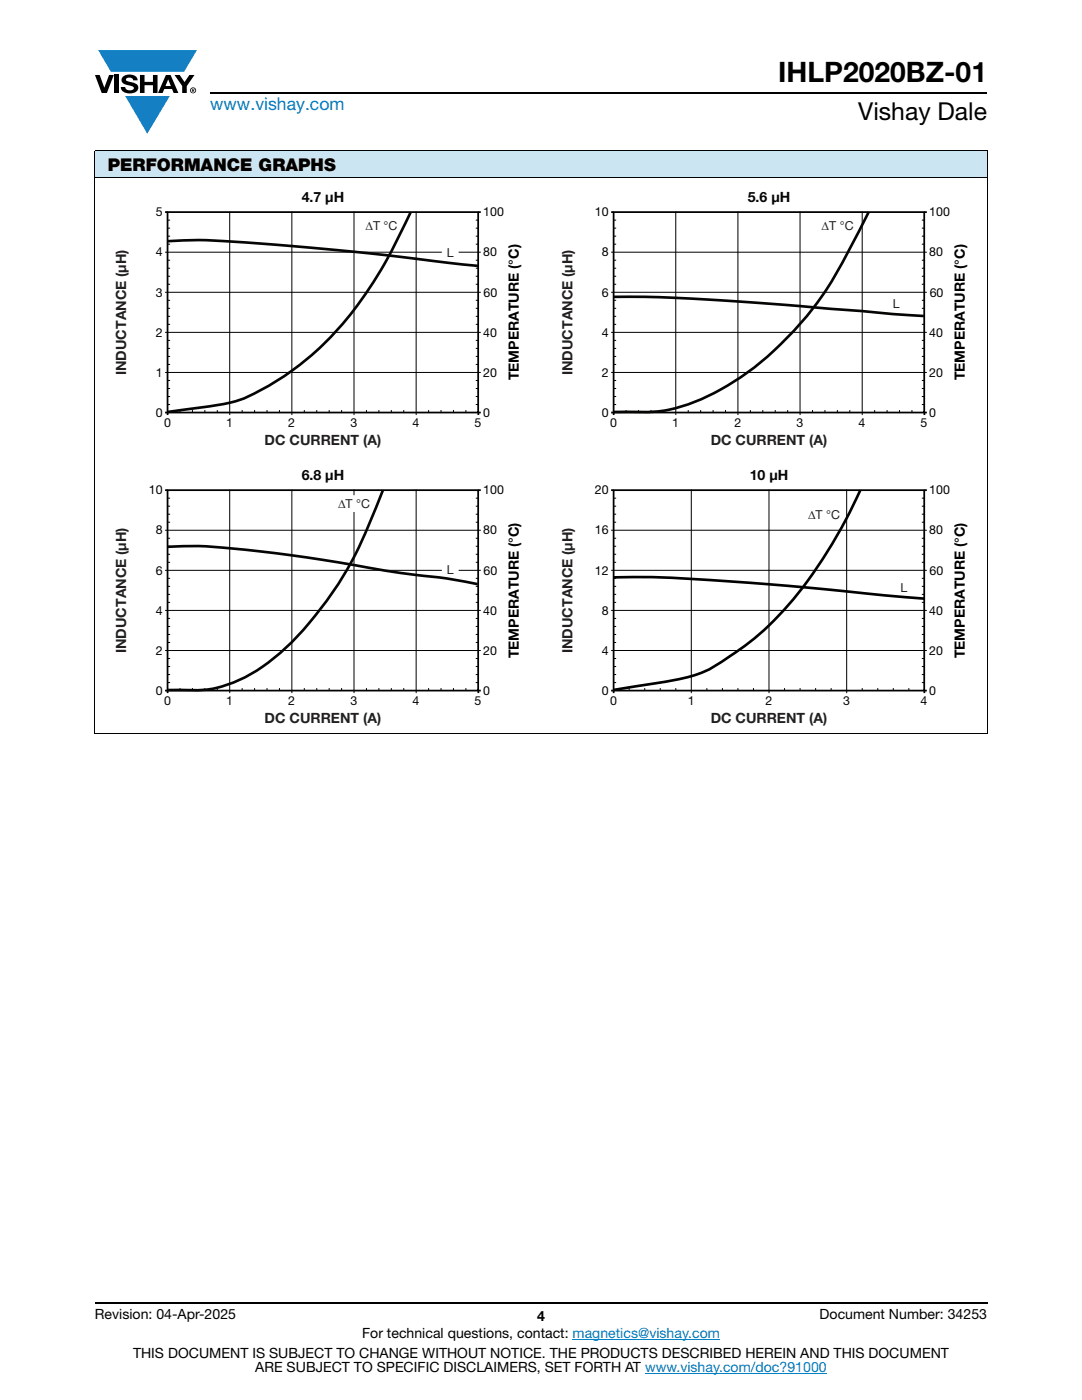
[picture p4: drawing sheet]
<svg xmlns="http://www.w3.org/2000/svg" width="216mm" height="279mm" viewBox="0 0 216 279" stroke-linecap="round" stroke-linejoin="round" font-family="sans-serif">
<g fill="#147fc3">
<path d="M19.6 10h19.7l-2.6 4.3h-1.1h-13.5z"/>
<path d="M25 19.2h8.9l-4.5 7.5z"/>
</g>
<g fill="#000">
<path d="M18.9 15h1l.9 2.5 1-2.5h.9l-1.4 3.6h-1zM22.9 15h.9v3.6h-.9zM24.6 15.3a2.1 2.1 0 0 1 2.8 .3l.1 .4h-.9a.79 .79 0 0 0-.7-.5 .79 .79 0 0 0-.8 .4l.3 .3 1 .2a1.08 1.08 0 0 1 1.2 1 1.08 1.08 0 0 1-1.1 1.2 1.73 1.73 0 0 1-2.4-1.2h.9a.96 .96 0 0 0 .8 .6 .96 .96 0 0 0 .9-.4 1.31 1.31 0 0 0-1.2-.6 1.03 1.03 0 0 1-1.1-.6 1.03 1.03 0 0 1 .2-1.1zM27.9 15h.9v1.3h1.7v-1.3h.9v3.6h-.9v-1.6h-1.7v1.6h-.9zM34.8 15h1.1l.9 1.4 1-1.4h1l-1.5 2.2v1.4h-.9v-1.4z"/>
<path d="M33.6 15.9l.5 1.3h-1.1zM33.1 15l-1.6 3.6h1l.3-.8h1.5l.3 .8h1l-1.6-3.6z"/>
<path d="M38.4 17.8h.2v.2h-.2zM38.3 17.7v.7h.1v-.3l.4 .3-.2-.3 .2-.2-.1-.2z"/>
<path d="M38.1 18a.46 .46 0 0 1 .9 0 .46 .46 0 0 1-.9 0zM37.9 18a.6 .6 0 0 0 1.2 0 .6 .6 0 0 0-1.2 0z"/>
</g>
<path d="M42 18.6h155M18.9 260h178.1" fill="none" stroke="#000" stroke-width=".36"/>
<path d="M114.3 267.3h29.3M128.7 274h36.3" fill="none" stroke="#007ec4" stroke-width=".2"/>
<path d="M18.9 30h178.1v5.5h-178.1z" fill="#cce5f3"/>
<g fill="none" stroke="#000" stroke-width=".2">
<path d="M18.9 30h178.1M18.9 35.5h178.1M18.9 30.1v116.3M197 30.1v116.3M32.9 50.3h63M32.9 58.3h63M33.4 59.9h.5M33.4 51.9h.5M33.4 53.5h.5M33.4 55.1h.5M33.4 56.7h.5M33.4 43.9h.5"/>
<path d="M33.4 45.5h.5M33.4 47.1h.5M33.4 48.7h.5M45.8 42.3v40.5M58.2 42.3v40M70.6 42.3v40.5M83 42.3v40.5M94.9 59.9h.5M94.9 51.9h.5M94.9 53.5h.5M94.9 55.1h.5M94.9 56.7h.5"/>
<path d="M94.9 43.9h.5M94.9 45.5h.5M94.9 47.1h.5M94.9 48.7h.5M32.9 66.3h63M32.9 74.3h63M33.4 61.5h.5M33.4 63.1h.5M33.4 64.7h.5M33.4 67.9h.5M33.4 69.5h.5M33.4 71.1h.5"/>
<path d="M33.4 72.7h.5M33.4 75.9h.5M33.4 77.5h.5M33.4 79.1h.5M94.9 61.5h.5M94.9 63.1h.5M94.9 64.7h.5M94.9 67.9h.5M94.9 69.5h.5M94.9 71.1h.5M94.9 72.7h.5M94.9 75.9h.5"/>
<path d="M94.9 77.5h.5M94.9 79.1h.5M33.4 80.7h.5M35.9 81.8v.5M38.4 81.8v.5M40.9 81.8v.5M43.4 81.8v.5M48.3 81.8v.5M50.8 81.8v.5M53.3 81.8v.5M55.8 81.8v.5M58.2 82.3v.5"/>
<path d="M60.7 81.8v.5M63.2 81.8v.5M65.7 81.8v.5M68.2 81.8v.5M73.1 81.8v.5M75.6 81.8v.5M78.1 81.8v.5M80.6 81.8v.5M85.5 81.8v.5M88 81.8v.5M90.5 81.8v.5M93 81.8v.5"/>
<path d="M94.9 80.7h.5M18.9 146.5h178.1"/>
</g>
<path d="M32.9 42.3h.5M33.4 42.3h62v40h-62zM95.4 42.3h.5M32.9 82.3h.5v.5M95.9 82.3h-.5v.5" fill="none" stroke="#000" stroke-width=".35"/>
<path d="M88.3 49h3v3h-3z" fill="#fff"/>
<path d="M88.3 49h3v3h-3z" fill="none" stroke="#fff" stroke-width=".35"/>
<path d="M72.4 43.5h7.5v3h-7.5z" fill="#fff"/>
<path d="M72.4 43.5h7.5v3h-7.5z" fill="none" stroke="#fff" stroke-width=".35"/>
<path d="M33.4 48.1a136.6 136.6 0 0 1 20.9 .7l18.6 1.7 22.5 2.6M82 42.3a93.5 93.5 0 0 1-13.2 21.9 55.5 55.5 0 0 1-20.9 15.6 97.9 97.9 0 0 1-14.5 2.4" fill="none" stroke="#050504" stroke-width=".53"/>
<g fill="none" stroke="#000" stroke-width=".2">
<path d="M121.9 50.3h63M121.9 58.3h63M122.4 59.9h.5M122.4 51.9h.5M122.4 53.5h.5M122.4 55.1h.5M122.4 56.7h.5M122.4 43.9h.5M122.4 45.5h.5M122.4 47.1h.5M122.4 48.7h.5M134.8 42.3v40.5"/>
<path d="M147.2 42.3v40.5M159.6 42.3v40.5M172 42.3v40.5M183.9 59.9h.5M183.9 51.9h.5M183.9 53.5h.5M183.9 55.1h.5M183.9 56.7h.5M183.9 43.9h.5M183.9 45.5h.5M183.9 47.1h.5M183.9 48.7h.5"/>
<path d="M121.9 66.3h63M121.9 74.3h63M122.4 61.5h.5M122.4 63.1h.5M122.4 64.7h.5M122.4 67.9h.5M122.4 69.5h.5M122.4 71.1h.5M122.4 72.7h.5M122.4 75.9h.5M122.4 77.5h.5M122.4 79.1h.5"/>
<path d="M183.9 61.5h.5M183.9 63.1h.5M183.9 64.7h.5M183.9 67.9h.5M183.9 69.5h.5M183.9 71.1h.5M183.9 72.7h.5M183.9 75.9h.5M183.9 77.5h.5M183.9 79.1h.5M122.4 80.7h.5M124.9 81.8v.5"/>
<path d="M127.4 81.8v.5M129.9 81.8v.5M132.4 81.8v.5M137.3 81.8v.5M139.8 81.8v.5M142.3 81.8v.5M144.8 81.8v.5M149.7 81.8v.5M152.2 81.8v.5M154.7 81.8v.5M157.2 81.8v.5M162.1 81.8v.5"/>
<path d="M164.6 81.8v.5M167.1 81.8v.5M169.6 81.8v.5M174.5 81.8v.5M177 81.8v.5M179.5 81.8v.5M182 81.8v.5M183.9 80.7h.5"/>
</g>
<path d="M121.9 42.3h.5M122.4 42.3h62v40h-62zM184.4 42.3h.5M121.9 82.3h.5v.5M184.4 82.3h.5M184.5 82.3v.5" fill="none" stroke="#000" stroke-width=".35"/>
<path d="M177.3 59.2h3v3h-3z" fill="#fff"/>
<path d="M177.3 59.2h3v3h-3z" fill="none" stroke="#fff" stroke-width=".35"/>
<path d="M163.4 43.5h7.5v3h-7.5z" fill="#fff"/>
<path d="M163.4 43.5h7.5v3h-7.5z" fill="none" stroke="#fff" stroke-width=".35"/>
<path d="M122.4 59.2l8.5 .1 12.4 .6 41 3.2M173.3 42.3l-3.1 6.1a68 68 0 0 1-14.1 20 50.2 50.2 0 0 1-20.8 12.9 32.3 32.3 0 0 1-10.7 .9h-2.2" fill="none" stroke="#050504" stroke-width=".53"/>
<g fill="none" stroke="#000" stroke-width=".2">
<path d="M33.4 99.4h.5M45.8 97.8v40.5M58.2 97.8v40M70.6 97.8v40.5M83 97.8v40.5M94.9 99.4h.5M32.9 105.8h63M32.9 113.8h63M33.4 115.4h.5M33.4 117h.5M33.4 118.6h.5M33.4 107.4h.5"/>
<path d="M33.4 109h.5M33.4 110.6h.5M33.4 112.2h.5M33.4 101h.5M33.4 102.6h.5M33.4 104.2h.5M94.9 115.4h.5M94.9 117h.5M94.9 118.6h.5M94.9 107.4h.5M94.9 109h.5M94.9 110.6h.5"/>
<path d="M94.9 112.2h.5M94.9 101h.5M94.9 102.6h.5M94.9 104.2h.5M32.9 121.8h63M32.9 129.8h63M33.4 120.2h.5M33.4 123.4h.5M33.4 125h.5M33.4 126.6h.5M33.4 128.2h.5M33.4 131.4h.5"/>
<path d="M33.4 133h.5M33.4 134.6h.5M33.4 136.2h.5M35.9 137.3v.5M38.4 137.3v.5M40.9 137.3v.5M43.4 137.3v.5M48.3 137.3v.5M50.8 137.3v.5M53.3 137.3v.5M55.8 137.3v.5M58.2 137.8v.5"/>
<path d="M60.7 137.3v.5M63.2 137.3v.5M65.7 137.3v.5M68.2 137.3v.5M73.1 137.3v.5M75.6 137.3v.5M78.1 137.3v.5M80.6 137.3v.5M85.5 137.3v.5M88 137.3v.5M90.5 137.3v.5M93 137.3v.5"/>
<path d="M94.9 120.2h.5M94.9 123.4h.5M94.9 125h.5M94.9 126.6h.5M94.9 128.2h.5M94.9 131.4h.5M94.9 133h.5M94.9 134.6h.5M94.9 136.2h.5"/>
</g>
<path d="M32.9 97.8h.5M33.4 97.8h62v40h-62zM95.4 97.8h.5M32.9 137.8h.5v.5M95.9 137.8h-.5v.5" fill="none" stroke="#000" stroke-width=".35"/>
<path d="M88.3 112.3h3v3h-3z" fill="#fff"/>
<path d="M88.3 112.3h3v3h-3z" fill="none" stroke="#fff" stroke-width=".35"/>
<path d="M66.9 99h7.5v3h-7.5z" fill="#fff"/>
<path d="M66.9 99h7.5v3h-7.5z" fill="none" stroke="#fff" stroke-width=".35"/>
<path d="M76.4 97.8a93.1 93.1 0 0 1-10.4 21 55.3 55.3 0 0 1-14.6 14.9 23.8 23.8 0 0 1-16 4h-2M33.4 109.1a111.4 111.4 0 0 1 20.9 1.2l10.1 1.4 17 2.8a110.1 110.1 0 0 1 13.9 2.1" fill="none" stroke="#050504" stroke-width=".53"/>
<g fill="none" stroke="#000" stroke-width=".2">
<path d="M122.4 99.4h.5M137.9 97.8v40.5M153.4 97.8v40.5M168.9 97.8v40.5M183.9 99.4h.5M121.9 105.8h63M121.9 113.8h63M122.4 115.4h.5M122.4 117h.5M122.4 118.6h.5M122.4 107.4h.5M122.4 109h.5"/>
<path d="M122.4 110.6h.5M122.4 112.2h.5M122.4 101h.5M122.4 102.6h.5M122.4 104.2h.5M183.9 115.4h.5M183.9 117h.5M183.9 118.6h.5M183.9 107.4h.5M183.9 109h.5M183.9 110.6h.5M183.9 112.2h.5"/>
<path d="M183.9 101h.5M183.9 102.6h.5M183.9 104.2h.5M121.9 121.8h63M121.9 129.8h63M122.4 120.2h.5M122.4 123.4h.5M122.4 125h.5M122.4 126.6h.5M122.4 128.2h.5M122.4 131.4h.5M122.4 133h.5"/>
<path d="M122.4 134.6h.5M122.4 136.2h.5M125.5 137.3v.5M128.6 137.3v.5M131.7 137.3v.5M134.8 137.3v.5M141 137.3v.5M144.1 137.3v.5M147.2 137.3v.5M150.3 137.3v.5M156.5 137.3v.5M159.6 137.3v.5"/>
<path d="M162.7 137.3v.5M165.8 137.3v.5M172 137.3v.5M175.1 137.3v.5M178.2 137.3v.5M181.3 137.3v.5M183.9 120.2h.5M183.9 123.4h.5M183.9 125h.5M183.9 126.6h.5M183.9 128.2h.5M183.9 131.4h.5"/>
<path d="M183.9 133h.5M183.9 134.6h.5M183.9 136.2h.5"/>
</g>
<path d="M121.9 97.8h.5M184.4 97.8h.5M121.9 137.8h.5v.5M184.4 137.8h.5M184.4 137.8v.5" fill="none" stroke="#000" stroke-width=".35"/>
<path d="M178.8 115.8h3v3h-3z" fill="#fff"/>
<path d="M178.8 115.8h3v3h-3z" fill="none" stroke="#fff" stroke-width=".35"/>
<path d="M160.7 101.3h7.5v3h-7.5z" fill="#fff"/>
<path d="M160.7 101.3h7.5v3h-7.5z" fill="none" stroke="#fff" stroke-width=".35"/>
<path d="M122.4 97.8h62v40h-62z" fill="none" stroke="#000" stroke-width=".35"/>
<path d="M171.7 97.8a92.2 92.2 0 0 1-17.5 26.3 58.9 58.9 0 0 1-13.9 10.1 63.6 63.6 0 0 1-13.8 2.8l-4.1 .7M122.4 115.2a282.7 282.7 0 0 1 28.4 1.2l33.6 3.1" fill="none" stroke="#000" stroke-width=".53"/>
<text font-size="5.6" x="155.3" y="16.4">IHLP2020BZ-01</text>
<text font-size="4.9" x="171.3" y="24">Vishay Dale</text>
<text font-size="3.5" fill="#007ec4" x="42" y="21.9">www.vishay.com</text>
<text font-size="3.5" x="21.5" y="34.1">PERFORMANCE GRAPHS</text>
<g font-size="2.8" fill="#050504">
<text x="60.2" y="40.3">4.7 μH</text>
<text x="149.2" y="40.3">5.6 μH</text>
<text x="60.2" y="95.8">6.8 μH</text>
<text x="149.6" y="95.8">10 μH</text>
</g>
<g font-size="2.8" fill="#231f20">
<text x="25.2" y="74.9" transform="rotate(-90 25.2 74.9)">INDUCTANCE (μH)</text>
<text x="114.2" y="74.9" transform="rotate(-90 114.2 74.9)">INDUCTANCE (μH)</text>
<text x="52.8" y="88.8">DC CURRENT (A)</text>
<text x="141.8" y="88.8">DC CURRENT (A)</text>
<text x="25.2" y="130.4" transform="rotate(-90 25.2 130.4)">INDUCTANCE (μH)</text>
<text x="114.2" y="130.4" transform="rotate(-90 114.2 130.4)">INDUCTANCE (μH)</text>
<text x="52.8" y="144.3">DC CURRENT (A)</text>
<text x="141.8" y="144.3">DC CURRENT (A)</text>
</g>
<g font-size="2.8">
<text x="103.5" y="75.9" transform="rotate(-90 103.5 75.9)">TEMPERATURE (°C)</text>
<text x="192.5" y="75.9" transform="rotate(-90 192.5 75.9)">TEMPERATURE (°C)</text>
<text x="103.5" y="131.4" transform="rotate(-90 103.5 131.4)">TEMPERATURE (°C)</text>
<text x="192.5" y="131.4" transform="rotate(-90 192.5 131.4)">TEMPERATURE (°C)</text>
<text x="18.9" y="263.3">Revision: 04-Apr-2025</text>
<text x="107.2" y="263.6">4</text>
<text x="163.6" y="263.3">Document Number: 34253</text>
<text x="72.3" y="267.1">For technical questions, contact: magnetics@vishay.com</text>
<text x="26.5" y="271">THIS DOCUMENT IS SUBJECT TO CHANGE WITHOUT NOTICE. THE PRODUCTS DESCRIBED HEREIN AND THIS DOCUMENT</text>
<text x="50.9" y="273.8">ARE SUBJECT TO SPECIFIC DISCLAIMERS, SET FORTH AT www.vishay.com/doc?91000</text>
</g>
<g font-size="2.5">
<text x="31.1" y="43.2">5</text>
<text x="96.4" y="43.2">100</text>
<text x="118.7" y="43.2">10</text>
<text x="185.4" y="43.2">100</text>
<text x="31.1" y="51.2">4</text>
<text x="96.4" y="51.2">80</text>
<text x="120.1" y="51.2">8</text>
<text x="185.4" y="51.2">80</text>
<text x="31.1" y="59.2">3</text>
<text x="96.5" y="59.2">60</text>
<text x="120.1" y="59.2">6</text>
<text x="185.5" y="59.2">60</text>
<text x="31.1" y="67.2">2</text>
<text x="96.4" y="67.2">40</text>
<text x="120.1" y="67.2">4</text>
<text x="185.4" y="67.2">40</text>
<text x="31.1" y="75.2">1</text>
<text x="96.4" y="75.2">20</text>
<text x="120.1" y="75.2">2</text>
<text x="185.4" y="75.2">20</text>
<text x="31.1" y="83.2">0</text>
<text x="96.4" y="83.2">0</text>
<text x="120.1" y="83.2">0</text>
<text x="185.4" y="83.2">0</text>
<text x="29.7" y="98.6">10</text>
<text x="96.4" y="98.6">100</text>
<text x="118.7" y="98.6">20</text>
<text x="185.4" y="98.6">100</text>
<text x="31.1" y="106.7">8</text>
<text x="96.4" y="106.7">80</text>
<text x="118.7" y="106.7">16</text>
<text x="185.4" y="106.7">80</text>
<text x="31.1" y="114.7">6</text>
<text x="96.5" y="114.7">60</text>
<text x="118.7" y="114.7">12</text>
<text x="185.5" y="114.7">60</text>
<text x="31.1" y="122.7">4</text>
<text x="96.4" y="122.7">40</text>
<text x="120.1" y="122.7">8</text>
<text x="185.4" y="122.7">40</text>
<text x="31.1" y="130.7">2</text>
<text x="96.4" y="130.7">20</text>
<text x="120.1" y="130.7">4</text>
<text x="185.4" y="130.7">20</text>
<text x="31.1" y="138.7">0</text>
<text x="96.4" y="138.7">0</text>
<text x="120.1" y="138.7">0</text>
<text x="185.4" y="138.7">0</text>
</g>
<g font-size="2.5" fill="#231f20">
<text x="72.9" y="45.8">ΔT °C</text>
<text x="163.9" y="45.8">ΔT °C</text>
<text x="89.2" y="51.2">L</text>
<text x="178.2" y="61.4">L</text>
<text x="67.5" y="101.3">ΔT °C</text>
<text x="161.2" y="103.6">ΔT °C</text>
<text x="89.2" y="114.6">L</text>
<text x="179.7" y="118.1">L</text>
</g>
<g font-size="2.5" fill="#050504">
<text x="32.8" y="85.2">0</text>
<text x="45.1" y="85.2">1</text>
<text x="57.5" y="85.2">2</text>
<text x="69.9" y="85.2">3</text>
<text x="82.3" y="85.2">4</text>
<text x="94.7" y="85.2">5</text>
<text x="121.8" y="85.2">0</text>
<text x="134.2" y="85.2">1</text>
<text x="146.5" y="85.2">2</text>
<text x="158.9" y="85.2">3</text>
<text x="171.3" y="85.2">4</text>
<text x="183.7" y="85.2">5</text>
<text x="32.8" y="140.7">0</text>
<text x="45.1" y="140.7">1</text>
<text x="57.5" y="140.7">2</text>
<text x="69.9" y="140.7">3</text>
<text x="82.3" y="140.7">4</text>
<text x="94.7" y="140.7">5</text>
<text x="121.8" y="140.7">0</text>
<text x="137.2" y="140.7">1</text>
<text x="152.7" y="140.7">2</text>
<text x="168.2" y="140.7">3</text>
<text x="183.7" y="140.7">4</text>
</g>
</svg>
